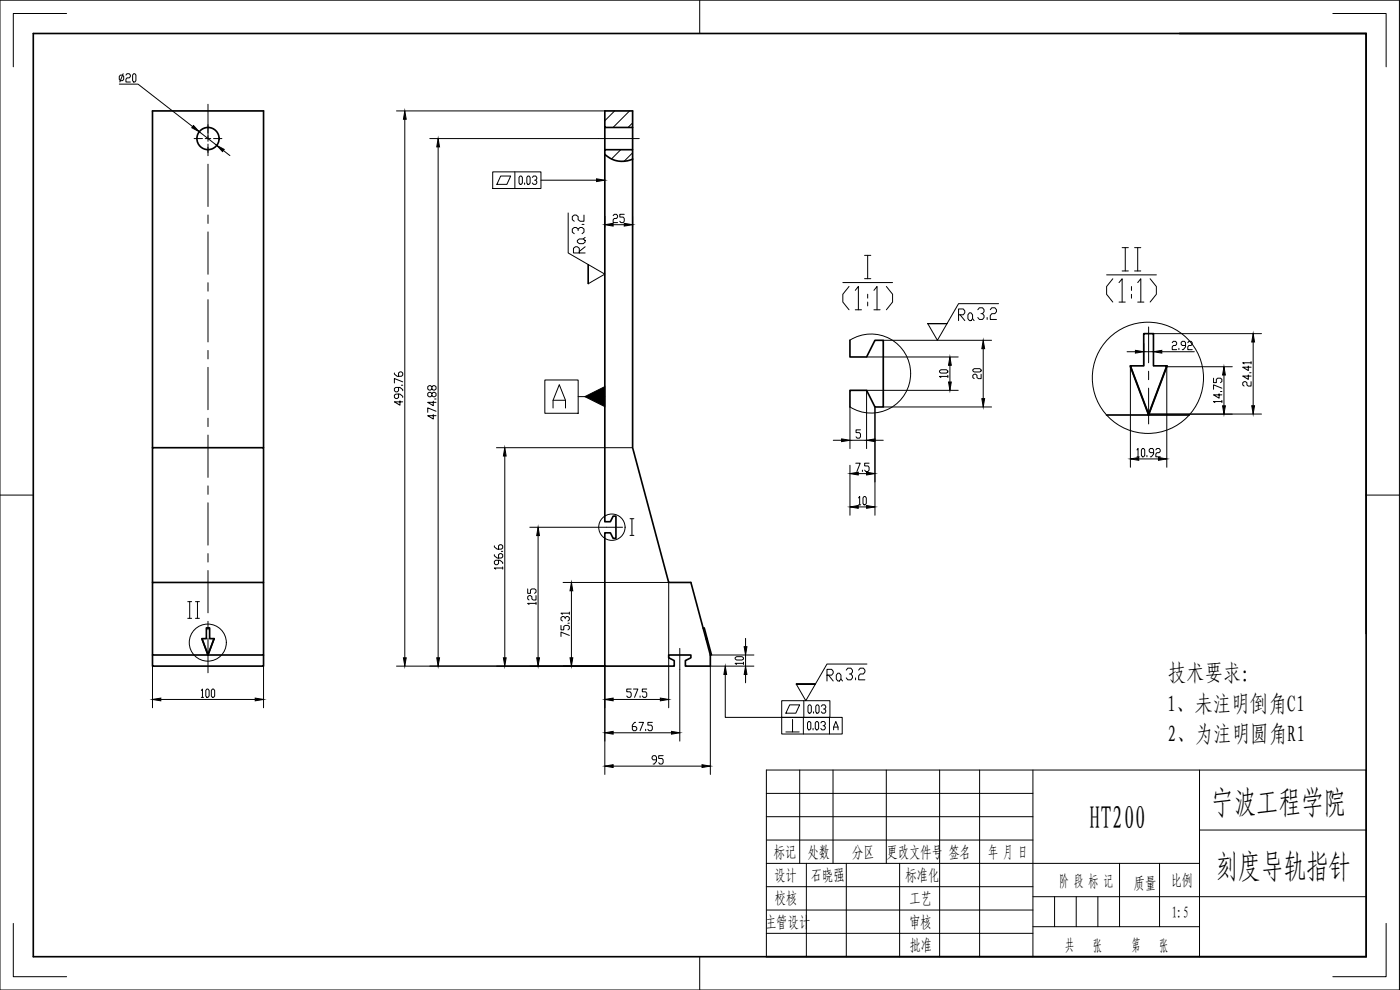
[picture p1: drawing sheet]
<svg xmlns="http://www.w3.org/2000/svg" width="420mm" height="297mm" viewBox="0 0 420 297" stroke-linecap="round" stroke-linejoin="round" font-family="sans-serif">
<g fill="none" stroke="#000" stroke-width=".5">
<path d="M10 10.1h400v276.9h-400zM354 10.1h56v180M181.5 33.3h8.4v4.9h-8.4zM181.5 38.2v6.7M189.9 38.2v6.7M181.5 46.3a7.6 7.6 0 0 0 8.4 1.4M181.5 46.3v110.2h1.7l.8-1.6h.8v6.6h-.8l-.8-1.6h-1.7v40h20.9v-1.7l-1.7-.8v-.9h6.6v.9l-1.6 .8v1.7h7.5v-3.4M181.5 46.3v-1.4h8.4v2.8M189.9 47.7v86.6l10.8 40.5h6.6l5.9 21.7M255.1 102.1v5h5l2.5-5h2.5v20h-2.5l-2.5-5h-5v5M339.2 109.8l5.5 14.7h-12.6M343.2 100.1h3v9.7h4l-5.5 14.5-5.5-14.5h4z"/>
<path d="M350.2 109.8l-5.5 14.7M45.8 134.3v-101h33.3v101M344.7 124.3v.2M344.7 124.5h12.2M45.8 174.8v-40.5h33.3v40.5M45.8 196.5v3.4h33.3v-3.4M60.6 191.6l1.8 4.9h-16.6v-21.7h33.3v21.7h-16.7M61.9 188.4h1v3.2h1.3l-1.8 4.8-1.8-4.8h1.3zM62.4 196.4v.1M64.2 191.6l-1.8 4.9M211 188.5l.3-.1 .9 3.2M212.2 191.6l1.3 4.8-.3 .1"/>
<path d="M212.2 191.6l-.3 .1"/>
<circle cx="62.4" cy="41.6" r="3.3"/>
</g>
<g fill="none" stroke="#000" stroke-width=".3">
<path d="M62.4 31.3v10.3M58.3 41.6h2.5M62.4 40.7v.9h-.8M62.4 43.2v3.5M62.4 49.3v12.7M63.3 41.6h-.9v.8M64.1 41.6h2.5M179.5 41.6h12.4M62.4 64.5v2.5M62.4 69.6v12.7M62.4 84.8v2.6M62.4 89.9v12.7"/>
<path d="M344.7 98.1v10.7M62.4 105.1v2.6M62.4 110.2v12.7M344.7 111.4v2.5M344.7 116.5v10.7M62.4 125.5v2.5M62.4 130.5v12.7M62.4 145.8v2.5M62.4 150.9v12.7M182 158.2h4.8M62.4 166.1v2.5M62.4 171.2v12.7"/>
<path d="M62.4 191.5v10.4M204 194.5v6.4"/>
</g>
<g fill="none" stroke="#000" stroke-width=".3">
<path d="M259.5 76.6h1.8M260.4 76.6v7M336.8 74.3h1.8M337.7 74.3v7M340.5 74.3h1.9M341.4 74.3v7M252.9 84.8h15M254.8 86l-1.9 2.3v2.3l1.9 2.3M256.7 87.1l.9-1.1v6.9M256.7 92.9h1.8M259.5 83.6h1.8M260.4 88.3v1.1"/>
<path d="M260.4 90.6v1.2M262.3 87.1l.9-1.1v6.9M262.3 92.9h1.8M266 86l1.9 2.3v2.3l-1.9 2.3M332.1 82.5h14.9M334 83.6l-1.9 2.4v2.3l1.9 2.3M335.8 84.8l1-1.2v7M335.8 90.6h1.9M336.8 81.3h1.8M339.6 86v1.1M339.6 88.3v1.2M340.5 81.3h1.9"/>
<path d="M341.4 84.8l1-1.2v7M341.4 90.6h1.9M345.2 83.6l1.8 2.4v2.3l-1.8 2.3M189.1 155.6h1.1M189.7 155.6v5M189.1 160.6h1.1"/>
<circle cx="183.6" cy="158.2" r="4"/>
<circle cx="62.4" cy="192.8" r="5.6"/>
</g>
<path d="M184.5 33.3l-3 2.9M188.9 33.3l-4.9 4.9M189.9 36.9l-1.4 1.3M181.8 44.9l-.3 .3M186.3 44.9l-2.8 2.8M189.9 45.8l-2.6 2.6" fill="none" stroke="#000" stroke-width=".3"/>
<!-- layer: QhF -->
<g fill="none" stroke="#000" stroke-width=".3">
<path d="M255.1 102.1a11.9 11.9 0 0 1 18.2 10 11.9 11.9 0 0 1-18.2 10"/>
<circle cx="344.5" cy="113.4" r="16.7"/>
</g>
<g fill="none" stroke="#000" stroke-width=".3">
<path d="M35.8 25.2h5.6l16.4 12.8M36.1 22.5h.7l.3 .5v.8l-.3 .4h-.7l-.3-.4v-.8zM37 22.1l-1 2.5M37.8 22.5l.3-.4h.7l.3 .4v.5l-.3 .4h-.7l-.3 .4v.8h1.3M40.1 22.1h.4l.3 .4v1.7l-.3 .4h-.4l-.3-.4v-1.7zM59.8 39.5l5.3 4.1M119 33.3h62.5M121.5 35.8v161.6M67 45.2l2 1.5M129 41.6h50.5M131.5 44.1v153.3M147.9 51.6h14.4v5h-14.4z"/>
<path d="M150.3 52.8h3l-1.2 2.5h-3zM154.5 51.6v5M156.1 52.8h.3l.4 .4v1.7l-.4 .4h-.3l-.3-.4v-1.7zM157.4 54.9v.4M158.4 52.8h.4l.3 .4v1.7l-.3 .4h-.4l-.3-.4v-1.7zM159.8 53.2l.3-.4h.7l.3 .4v.5l-.3 .4h-.4M160.8 54.1l.3 .4v.4l-.3 .4h-.7l-.3-.4M162.3 54.1h16.7M181.5 64.9v3.3M184 64.7l.4-.4h.6l.3 .4v.4l-.3 .4h-.6l-.4 .5v.8h1.3M184 67.4h3.3M187.3 64.3h-1.3v.8h1l.3 .4v.9l-.3 .4h-.6l-.4-.4"/>
<path d="M189.9 64.9v3.3M118.4 111.9v.3l.8 .7h1.2l.5-.3v-.7l-.5-.3h-.4l-.4 .3v1M119.6 118.2v1l-.4 .4h-.4l-.4-.4v-.6l.4-.4h1.2l.9 .7v.3M119.6 116.2v1l-.4 .4h-.4l-.4-.4v-.6l.4-.4h1.2l.9 .7v.3M120.4 115.6h.5M120.9 114.6l-2.5-1v1.3M129.6 118.1l.4-.4h.5l.4 .4v.6l-.4 .3h-.5l-.4-.3v-.6l-.4-.4h-.4l-.4 .4v.6l.4 .3h.4l.4-.3M129.6 116.1l.4-.4h.5l.4 .4v.6l-.4 .3h-.5l-.4-.3v-.6l-.4-.4h-.4l-.4 .4v.6l.4 .3h.4l.4-.3M130.5 119.7h.4M163.5 114h10v10h-10zM173.5 119h8M260.1 107.1h27.5"/>
<path d="M265.1 102.1h32.5M282 111.3l.4-.4h1.6l.5 .4v.3l-.5 .3h-1.6l-.4-.3zM284.5 112.9h-2.5l.4 .4M284.5 112.6v.7M285.1 109.6v5M287.6 117.1h-27.5v17.5M292 110.9l.4-.3h1.6l.4 .3v.4l-.4 .3h-1.6l-.4-.3zM294.4 112.3v1.3h-.8l-.4-.3v-.7l-.4-.3h-.4l-.4 .3v.7l.4 .3M295.1 104.6v15M338.3 105.5h2.5M339.2 110v30.2M343.2 103v6.8"/>
<path d="M343.2 105.5h3M346.2 103v6.8M346.2 100.1h32.4M348.7 105.5h9.7M350.2 109.9v30.3M350.2 110h19.6M351.8 102.8l.3-.4h.7l.3 .4v.4l-.3 .5h-.7l-.3 .4v.8h1.3M353.8 104.5v.4M355.8 103.7h-1l-.3-.5v-.4l.3-.4h.7l.3 .4v1.3l-.7 .8h-.3M356.5 102.8l.3-.4h.7l.3 .4v.4l-.3 .5h-.7l-.3 .4v.8h1.3M364.2 113.5v1.3h.8v-1l.5-.3h.8l.4 .3v.7l-.4 .3M365.9 118.1v1.4l-1.7-1h2.5"/>
<path d="M366.3 117.5h.4M366.7 116.5l-2.5-1v1.3M367.3 112.5v9.3M374.6 112.5v1.3l-1.6-1h2.5M374.6 109.8v1.4l-1.6-1h2.5M375 111.8h.5M375.5 114.5v1.3h-.9l-.4-.3v-.7l-.4-.3h-.4l-.4 .3v.7l.4 .3M375.5 108.8h-2.5l.4 .4M375.5 108.5v.7M376.1 102.6v19.1M120 120.2v1.4l-1.6-1h2.5M130 124.4v1.3l-1.6-1h2.5"/>
<path d="M130 120.4v1.3l-1.6-1h2.5M130.9 123.4l-2.5-1v1.3M149 134.3h40.9M151.5 136.8v60.6M166 122.4v-2.3l1.9-4.7 1.8 4.7v2.3M166 120.1h3.7M250.1 132.1h2.5M255.1 122.1v12.5M255.1 139.6v15M255.1 132.1h5M256.8 139h1.4l-1 2.5M258.2 129h-1.3v.8h1l.3 .4v.9l-.3 .4h-.7l-.3-.4"/>
<path d="M260.8 139h-1.3v.8h1l.3 .4v.9l-.3 .4h-.7l-.3-.4M262.6 132.1h2.5M262.6 122.1v32.5M265.1 122.1h32.5M341.2 135l.3-.4v2.5M341.2 137.1h.7M341.8 137.7h5.9M342.9 134.6h.3l.3 .4v1.6l-.3 .5h-.3l-.3-.5v-1.6zM344.2 136.6v.5M346.2 135.8h-1l-.3-.4v-.4l.3-.4h.7l.3 .4v1.2l-.7 .9h-.3M346.9 135l.3-.4h.7l.3 .4v.4l-.3 .4h-.7l-.3 .4v.9h1.3M366.7 120.5h-2.5l.4 .3"/>
<path d="M366.7 120.1v.7M378.6 124.2l-33.9 .1M159 158.2h23M257.6 142.1h2.5M257.6 152.1h2.5M257.7 149.4l.3-.4v2.5M257.7 151.5h.6M258.8 141.1v.4M259.3 149h.4l.3 .4v1.7l-.3 .4h-.4l-.3-.4v-1.7zM148.4 166.4v.4l.8 .6h1.3l.4-.3v-.7l-.4-.3h-.5l-.4 .3v1M148.4 163.8v.3l.8 .7h1.3l.4-.4v-.6l-.4-.4h-.5l-.4 .4v1M149.6 168.1v1l-.4 .3h-.4l-.4-.3v-.7l.4-.3h1.2l.9 .7v.3"/>
<path d="M150.5 165.4h.4M150.9 170.4h-2.5l.4 .4M150.9 170.1v.7M158.4 176.7v1.3h.8v-1l.4-.3h.8l.5 .3v.7l-.5 .3M160.9 178.7v1.3h-.9l-.4-.3v-.7l-.4-.3h-.4l-.4 .3v.7l.4 .3M161.5 160.7v36.7M169 174.8h31.7v37.6M171.5 177.3v20.1M45.8 199.9v12.5M79.1 199.9v12.5M119 199.9h62.5v32.5M160.9 181h-2.5l.4 .4"/>
<path d="M160.9 180.7v.7M168.4 187.6v1.4h.8v-1l.4-.4h.8l.5 .4v.6l-.5 .4M169.6 185.6v-.3l-.4-.3h-.4l-.4 .3v.7l.4 .3M169.6 185.3l.4-.3h.4l.5 .3v.7l-.5 .3M170.4 187h.5M170.9 190.6l-2.5-1v1.4M170.9 184h-2.5l.4 .3M170.9 183.6v.7M213.2 196.5h13.1M220.6 197.4l.4-.4h1.7l.4 .4v.3l-.4 .3h-1.7l-.4-.3zM223.1 199h-2.5l.4 .4M223.1 198.7v.7"/>
<path d="M223.8 191.5v2.5M223.8 196.5v3.4M226.3 199.9h-13.1v32.5M48.3 209.9h28.3M60.4 207.2l.4-.5v2.5M60.4 209.2h.7M62.1 206.7h.3l.4 .5v1.6l-.4 .4h-.3l-.3-.4v-1.6zM63.8 206.7h.3l.3 .5v1.6l-.3 .4h-.3l-.4-.4v-1.6zM184 209.9h14.2M184 219.9h17.5M189.4 206.7h-1.3v.9h1l.3 .4v.8l-.3 .4h-.7l-.3-.4M190.1 206.7h1.3l-1 2.5"/>
<path d="M190.8 216.7h-.4l-.6 .9v1.2l.3 .4h.7l.3-.4v-.4l-.3-.4h-1M191.8 216.7h1.3l-1 2.5M192.1 208.8v.4M193.8 218.8v.4M194.1 206.7h-1.3v.9h1l.3 .4v.8l-.3 .4h-.7l-.3-.4M195.8 216.7h-1.4v.9h1l.4 .4v.8l-.4 .4h-.6l-.4-.4M204 200.9v21.5M217.7 202.4v12.8h16.9M223.8 202.4v2.5M234.6 210.2h14.5v5h-14.5zM234.6 215.2h18.2v5h-18.2zM235.8 219.6h4.1"/>
<path d="M237 211.5h3l-1.2 2.5h-3zM237.8 215.9v3.7M241.1 215.2v5M241.2 210.2v5M242.7 216.5h.3l.3 .4v1.7l-.3 .4h-.3l-.4-.4v-1.7zM242.8 211.5h.4l.3 .4v1.7l-.3 .4h-.4l-.3-.4v-1.7zM244 218.6v.4M244.2 213.6v.4M245 216.5h.3l.4 .4v1.7l-.4 .4h-.3l-.3-.4v-1.7zM245.2 211.5h.3l.3 .4v1.7l-.3 .4h-.3l-.4-.4v-1.7zM246.3 216.9l.4-.4h.6l.4 .4v.4l-.4 .4h-.3M246.5 211.9l.3-.4h.7l.3 .4v.4l-.3 .4h-.3"/>
<path d="M247.3 217.7l.4 .5v.4l-.4 .4h-.6l-.4-.4M247.5 212.7l.3 .5v.4l-.3 .4h-.7l-.3-.4M248.9 215.2v5M250.2 219v-.8l.6-1.7 .7 1.7v.8M250.2 218.2h1.3M184 229.9h26.7M197 228h-1l-.3-.4v-.4l.3-.5h.7l.3 .5v1.2l-.6 .8h-.4M199 226.7h-1.3v.9h1l.3 .4v.8l-.3 .4h-.7l-.3-.4"/>
</g>
<g fill="#000" stroke="#000" stroke-width=".3">
<path d="M58.1 37.7l1.7 1.8-2.2-1.2zM121.5 33.3l.4 2.5h-.8zM65.1 43.6l2.2 1.2-.5 .7zM131.5 41.6l.4 2.5h-.8zM179 53.7l2.5 .4-2.5 .4zM181.5 67.4l2.5-.4v.8zM187.3 67l2.6 .4-2.6 .4zM284.7 114.6h.8l-.4 2.5zM285.1 107.1l.4 2.5h-.8zM294.7 119.6h.8l-.4 2.5zM295.1 102.1l.4 2.5h-.8zM340.8 105.1l2.4 .4-2.4 .4z"/>
<path d="M346.2 105.5l2.5-.4v.8zM367.3 110l.4 2.5h-.8zM376.1 100.1l.4 2.5h-.8zM151.5 134.3l.4 2.5h-.8zM175.5 119l6-3v6zM252.6 131.7l2.5 .4-2.5 .4zM260.1 132.1l2.5-.4v.8zM339.2 137.7l2.6-.4v.8zM347.7 137.3l2.5 .4-2.5 .4zM366.9 121.8h.8l-.4 2.5zM375.7 121.7h.8l-.4 2.5zM255.1 142.1l2.5-.4v.8z"/>
<path d="M255.1 152.1l2.5-.4v.8zM260.1 141.7l2.5 .4-2.5 .4zM260.1 151.7l2.5 .4-2.5 .4zM161.5 158.2l.4 2.5h-.8zM171.5 174.8l.4 2.5h-.8zM121.1 197.4h.8l-.4 2.5zM131.1 197.4h.8l-.4 2.5zM151.1 197.4h.8l-.4 2.5zM161.1 197.4h.8l-.4 2.5zM171.1 197.4h.8l-.4 2.5zM223.3 194h.9l-.4 2.5zM45.8 209.9l2.5-.4v.8z"/>
<path d="M76.6 209.5l2.5 .4-2.5 .4zM181.5 209.9l2.5-.4v.8zM181.5 219.9l2.5-.5v.9zM198.2 209.5l2.5 .4-2.5 .4zM201.5 219.4l2.5 .5-2.5 .4zM217.7 199.9l.4 2.5h-.9zM223.8 199.9l.4 2.5h-.9zM181.5 229.9l2.5-.5v.9zM210.7 229.4l2.5 .5-2.5 .4z"/>
</g>
<path d="M170.5 63.9v12l11 6.4-5 2.8M176.5 79.4v5.7v-5.7M284.2 97.1h-5.8h5.8M299.7 91.1h-12l-6.4 11-2.9-5M260.2 199.2h-12l-6.4 11-2.8-5M244.7 205.2h-5.7h5.7" fill="none" stroke="#000" stroke-width=".3"/>
<g fill="none" stroke="#000" stroke-width=".3">
<path d="M0 .1h420v296.9h-420zM20 4h-16v16.1M210 .1v10M400 4h16v16.1M0 148.5h10M410 148.5h10M230 238h80M240 231v28M250 231v28M266 231v28M282 231v56M294 231v56"/>
<path d="M310 231v56M360 231v56M230 245h80M230 252h80M230 259h130M242 259v28M254 259v28M270 259v28M336 259v19M348 259v19M360 249h50M4 277v16h16"/>
<path d="M230 266h80M230 273h80M310 278h50M310 269h100M316.5 269v9M323 269v9M329.5 269v9M416 277v16h-16M210 287v10M230 287v-56h180v56M230 280h80"/>
</g>
<g font-size="9.7">
<text x="363.5" y="244.3">宁波工程学院</text>
<text x="326.9" y="248.8">HT200</text>
<text x="364.9" y="263.3">刻度导轨指针</text>
</g>
<g font-size="7.1">
<text x="176" y="71.3" transform="rotate(-90 176 71.3)">3.2</text>
<text x="176.4" y="77.3" transform="rotate(-90 176.4 77.3)">Ra</text>
<text x="286.5" y="97.4">Ra</text>
<text x="292.1" y="97">3.2</text>
<text x="60.7" y="186.6" transform="rotate(-90 60.7 186.6)">II</text>
<text x="246.9" y="205.7">Ra</text>
<text x="252.6" y="205.3">3.2</text>
</g>
<g font-size="6.9">
<text x="350.5" y="204.3">技术要求：</text>
<text x="350.2" y="213.5">1、未注明倒角C1</text>
<text x="350.4" y="222.7">2、为注明圆角R1</text>
</g>
<g font-size="4.8">
<text x="232.3" y="257.5">标记</text>
<text x="242.3" y="257.5">处数</text>
<text x="255.7" y="257.3">分区</text>
<text x="266.1" y="257.5">更改文件号</text>
<text x="284.7" y="257.5">签名</text>
<text x="296.6" y="257.5">年 月 日</text>
<text x="232.4" y="264.3">设计</text>
<text x="243.4" y="264.3">石晓强</text>
<text x="271.7" y="264.5">标准化</text>
<text x="317.8" y="266.1">阶 段 标 记</text>
<text x="340.3" y="266.6">质量</text>
<text x="351.4" y="265.9">比例</text>
<text x="232.5" y="271.2">校核</text>
<text x="272.9" y="271.1">工艺</text>
<text x="351.7" y="275.5">1:5</text>
<text x="229.7" y="278.5">主管设计</text>
<text x="272.9" y="278.5">审核</text>
<text x="272.9" y="285.4">批准</text>
<text x="319.7" y="285.4">共</text>
<text x="327.9" y="285.4">张</text>
<text x="339.6" y="285.4">第</text>
<text x="347.8" y="285.4">张</text>
</g>
</svg>
